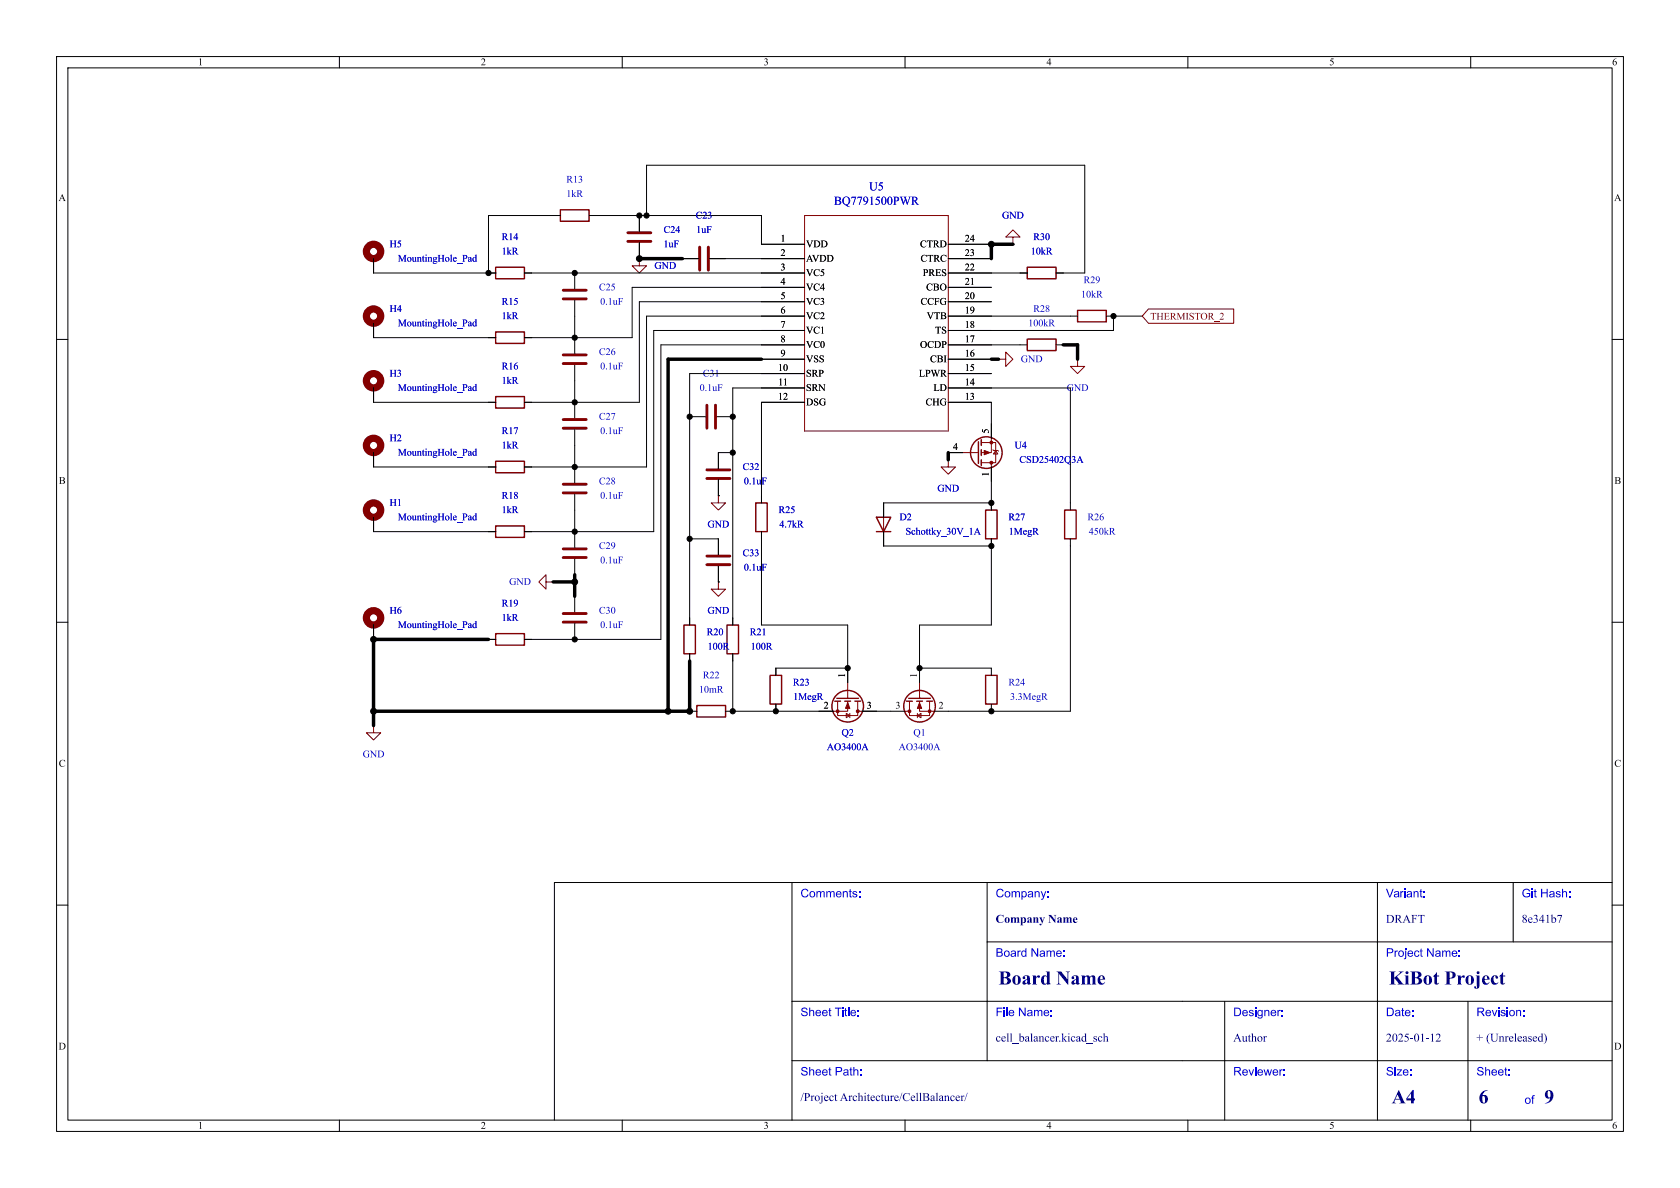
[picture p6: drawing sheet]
<svg xmlns="http://www.w3.org/2000/svg" width="297mm" height="210mm" viewBox="0 0 297 210" stroke-linecap="round" stroke-linejoin="round" font-family="sans-serif">
<g fill="none" stroke="#000" stroke-width=".18">
<path d="M10 10h277v190h-277zM12 12h273v186h-273zM60 10v2M110 10v2M160 10v2M210 10v2M260 10v2M99.1 38.1h-12.7v10.2M104.1 38.1h30.5v5.1h7.6M113 38.1v2.8M114.3 38.1v-8.9h77.5v19.1h-5.1M66 45.7v2.6h21.6"/>
<path d="M66 57.2v2.5h21.6M92.7 48.3h49.5M101.6 48.3v2.8M101.6 53.1v9.4M113 45.7h.1M113 42.9v2.8M120.6 45.7h2.8M125.5 45.7h16.7M142.2 50.8h-30.4v8.9h-19.1M142.2 53.3h-29.2v17.8h-20.3M142.2 55.9h-27.9v26.7h-21.6M142.2 58.4h-26.6v35.6h-22.9"/>
<path d="M167.6 48.3h14M167.6 43.2h7.7M167.6 45.7h7.7M167.6 50.8h7.7M167.6 53.3h7.7M167.6 55.9h22.9M179.1 43.2h.1M195.6 55.9h6.3M196.8 55.9v2.5h-29.2M10 60h2M66 68.6v2.5h21.6M101.6 64.5v9.4"/>
<path d="M101.6 75.9v9.4M121.9 73.7h2.8M126.7 73.7h2.8M134.6 63.5h7.6M142.2 71.1h-7.6v17.8M142.2 61h-25.4v52h-24.1M142.2 68.6h-12.7v41.9M142.2 66h-20.3v44.5M167.6 68.6h21.6v21.6M167.6 71.1h7.7v6.4M167.6 61h14M167.6 63.5h7.7"/>
<path d="M167.6 66h7.7M176.5 63.5h.1M186.7 61h1.3M190.5 63.5h.1M285 60h2M66 80v2.6h21.6M66 91.4v2.6h21.6M101.6 87.4v9.4M101.6 98.8v2.8M121.9 95.3h5.1v2.7M127 87.6h.1M127 84.8v2.8"/>
<path d="M129.5 80h-2.5v2.8M134.6 94v16.5h15.3v10.2M156.2 94v2.5h19.1M167.6 81.3h.1M167.6 80h2.6M175.3 88.9h-19.1v2.5M175.3 95.3v15.2h-12.7v10.2M175.3 82.6v7.6M189.2 95.3v30.4h-24.1M10 110h2M66 110.5v2.5M86.4 113h1.2"/>
<path d="M97.8 102.9h.1M101.6 105.4v2.8M101.6 110.2v2.8M121.9 115.6v1.2M127 102.9h.1M127 100.1v2.8M129.5 115.6v10.1M149.9 118.1h-12.7v1.3M162.6 118.1h12.7v1.3M285 110h2M66 128.3h.1M121.9 125.7h1.3"/>
<path d="M128.3 125.7h19M137.2 124.5v1.2M152.4 125.7h7.6M175.3 124.5v1.2M140 156v42M174.5 156v31.5M243.5 156v42M267.5 156v10.5M285 156h-187v42M10 160h2M140 177h145M174.5 166.5h110.5"/>
<path d="M216.5 177v21M259.5 177v21M285 160h2M60 198v2M110 198v2M140 187.5h145M160 198v2M210 198v2M260 198v2"/>
</g>
<g fill="none" stroke="#840000" stroke-width=".25">
<path d="M99.1 37.1h5v2h-5zM87.6 58.7h5.1v2h-5.1zM87.6 47.2h5.1v2.1h-5.1zM181.6 59.9h5.1v2.1h-5.1zM181.6 47.2h5.1v2.1h-5.1zM190.5 54.9h5.1v2h-5.1zM87.6 70.1h5.1v2h-5.1zM173 78.1v3.8M173.5 77.7v1M173.5 79.5v1M87.6 93h5.1v2h-5.1zM87.6 81.5h5.1v2.1h-5.1z"/>
<path d="M133.6 88.9h2v5.1h-2zM154.9 91.4h2.6l-1.3 2.6zM154.9 94h2.6M173.5 81.3v1M174.2 90.2h2.1v5.1h-2.1zM188.2 90.2h2v5.1h-2zM87.6 112h5.1v2h-5.1zM120.9 110.5h2v5.1h-2zM128.5 110.5h2.1v5.1h-2.1zM136.1 119.4h2.1v5.1h-2.1zM174.2 119.4h2.1v5.1h-2.1zM123.2 124.7h5.1v2h-5.1z"/>
<path d="M147.6 124h1M148 123.4h3.8M149.4 124h1M151.1 124h1M160.3 124h1M160.7 123.4h3.8M162.1 124h1M163.8 124h1"/>
<circle cx="174.4" cy="80" r="2.79"/>
<circle cx="149.9" cy="124.8" r="2.79"/>
<circle cx="162.6" cy="124.8" r="2.79"/>
</g>
<g fill="none" stroke="#840000" stroke-width="1.3">
<circle cx="66" cy="55.9" r="1.27"/>
<circle cx="66" cy="44.4" r="1.27"/>
<circle cx="66" cy="67.3" r="1.27"/>
<circle cx="66" cy="78.7" r="1.27"/>
<circle cx="66" cy="90.2" r="1.27"/>
<circle cx="66" cy="109.2" r="1.27"/>
</g>
<g fill="none" stroke="#840000" stroke-width=".18">
<path d="M142.2 38.1h25.4v38.1h-25.4zM113 45.7v1.3h1.3l-1.3 1.3-1.2-1.3h1.2M179.1 41.9h1.2l-1.2-1.3-1.3 1.3h1.3v1.3M203 54.6h15.1v2.6h-15.1l-1.1-1.3zM173.5 78.2h2.5v3.6h-2.5M175.3 77.5v2.5h-1.8M175.5 79.5l.1 .1h.8l.1 .2M176 79.6l.4 .7h-.8zM176.5 63.5h1.3v-1.3l1.3 1.3-1.3 1.3v-1.3M190.5 63.5v1.3h1.3l-1.3 1.2-1.3-1.2h1.3M127 87.6v1.3h1.3l-1.3 1.3-1.3-1.3h1.3M156.2 91.4v2.6"/>
<path d="M167.6 81.3v1.3h1.3l-1.3 1.2-1.2-1.2h1.2M170.2 80h2.8M175.3 81.8v.8M96.5 102.9v-1.3l-1.3 1.3 1.3 1.2v-1.2h1.3M127 102.9v1.2h1.3l-1.3 1.3-1.3-1.3h1.3M66 128.3v1.2h1.3l-1.3 1.3-1.2-1.3h1.2M148.1 124v2.5h3.5v-2.5M149.6 126.1l.6 .4-.6 .4zM149.9 124v1.7h-2.6M149.9 120.7v2.7M150.2 126.1v.8M151.6 125.7h.8"/>
<path d="M160 125.7h.8M160.8 124v2.5h3.5v-2.5M162.2 126.5l.6-.4v.8zM162.2 126.1v.8M162.6 124v1.7h2.5M162.6 120.7v2.7"/>
</g>
<g fill="#840000" stroke="#840000" stroke-width=".18">
<path d="M162.6 124.2l.3 1h-.7z"/>
<path d="M174 79.6l1 .4-1 .4z"/>
<path d="M149.9 124.2l.3 1h-.7z"/>
<circle cx="160.8" cy="125.7" r=".25"/>
<circle cx="164.3" cy="125.7" r=".25"/>
<circle cx="175.3" cy="81.8" r=".25"/>
<circle cx="175.3" cy="78.2" r=".25"/>
<circle cx="151.6" cy="125.7" r=".25"/>
<circle cx="148.1" cy="125.7" r=".25"/>
</g>
<g fill="none" stroke="#840000" stroke-width=".51">
<path d="M99.6 52.8h4M99.6 51.3h4M111 42.7h4.1M111 41.1h4.1M123.7 43.7v4.1M125.2 43.7v4.1M99.6 75.7h4M99.6 74.2h4M99.6 64.3h4M99.6 62.7h4M125 71.6v4.1M126.5 71.6v4.1"/>
<path d="M99.6 87.1h4M99.6 85.6h4M99.6 98.6h4M99.6 97h4M125 83.1h4M125 84.6h4M125 98.3h4M125 99.8h4M99.6 110h4M99.6 108.5h4"/>
</g>
<path d="M113 45.7h7.6M179.1 43.2h-3.8v2.5M134.6 63.5h-16.5v62.2M175.3 63.5h1.2M188 61h2.5v2.5M167.6 80v1.3M86.4 113h-20.4v15.3M97.8 102.9h3.8M101.6 101.6v3.8M121.9 116.8v8.9h-55.9" fill="none" stroke="#000" stroke-width=".61"/>
<g fill="#000" stroke="#000" stroke-width=".18">
<circle cx="113" cy="38.1" r=".46"/>
<circle cx="114.3" cy="38.1" r=".46"/>
<circle cx="86.4" cy="48.3" r=".46"/>
<circle cx="101.6" cy="48.3" r=".46"/>
<circle cx="101.6" cy="59.7" r=".46"/>
<circle cx="113" cy="45.7" r=".52"/>
<circle cx="175.3" cy="43.2" r=".52"/>
<circle cx="196.8" cy="55.9" r=".46"/>
<circle cx="101.6" cy="71.1" r=".46"/>
<circle cx="121.9" cy="73.7" r=".46"/>
<circle cx="129.5" cy="73.7" r=".46"/>
<circle cx="101.6" cy="94" r=".46"/>
<circle cx="101.6" cy="82.6" r=".46"/>
<circle cx="121.9" cy="95.3" r=".46"/>
<circle cx="129.5" cy="80" r=".46"/>
<circle cx="175.3" cy="96.5" r=".46"/>
<circle cx="175.3" cy="88.9" r=".46"/>
<circle cx="66" cy="113" r=".52"/>
<circle cx="101.6" cy="113" r=".46"/>
<circle cx="101.6" cy="102.9" r=".52"/>
<circle cx="149.9" cy="118.1" r=".46"/>
<circle cx="162.6" cy="118.1" r=".46"/>
<circle cx="66" cy="125.7" r=".52"/>
<circle cx="118.1" cy="125.7" r=".52"/>
<circle cx="121.9" cy="125.7" r=".52"/>
<circle cx="129.5" cy="125.7" r=".46"/>
<circle cx="137.2" cy="125.7" r=".46"/>
<circle cx="175.3" cy="125.7" r=".46"/>
</g>
<g font-size="3.5" fill="#00007f">
<text x="176.5" y="174.9">BoardName</text>
<text x="245.5" y="174.9">KiBotProject</text>
<text x="246" y="195.9">A4</text>
<text x="261.4" y="196">6</text>
<text x="273" y="196">9</text>
</g>
<g font-size="2.1" fill="#0000c2">
<text x="153.6" y="34.2">U5</text>
<text x="147.4" y="36.7">BQ7791500PWR</text>
</g>
<g font-size="2.1" fill="#00f">
<text x="141.5" y="159.2">Comments:</text>
<text x="176" y="159.2">Company:</text>
<text x="245" y="159.2">Variant:</text>
<text x="269" y="159.2">Git Hash:</text>
<text x="176" y="169.7">Board Name:</text>
<text x="245" y="169.7">Project Name:</text>
<text x="141.5" y="180.2">Sheet Title:</text>
<text x="176" y="180.2">File Name:</text>
<text x="218" y="180.2">Designer:</text>
<text x="245" y="180.2">Date:</text>
<text x="261" y="180.2">Revision:</text>
<text x="141.5" y="190.7">Sheet Path:</text>
<text x="218" y="190.7">Reviewer:</text>
<text x="245" y="190.7">Size:</text>
<text x="261" y="190.7">Sheet:</text>
<text x="269.5" y="195.7">of</text>
</g>
<g font-size="2.1" fill="#00007f">
<text x="176" y="163.7">CompanyName</text>
<text x="245" y="163.7">DRAFT</text>
<text x="269" y="163.7">8e341b7</text>
<text x="176" y="184.7">cell_balancer.kicad_sch</text>
<text x="218" y="184.7">Author</text>
<text x="245" y="184.7">2025-01-12</text>
<text x="261" y="184.7">+ (Unreleased)</text>
<text x="141.5" y="195.2">/ProjectArchitecture/CellBalancer/</text>
</g>
<g font-size="1.8">
<text x="35" y="12">1</text>
<text x="85" y="12">2</text>
<text x="135" y="12">3</text>
<text x="185" y="12">4</text>
<text x="235" y="12">5</text>
<text x="285" y="12">6</text>
<text x="10.3" y="36">A</text>
<text x="285.3" y="36">A</text>
<text x="138" y="42.9">1</text>
<text x="138" y="45.5">2</text>
<text x="142.5" y="44.2">VDD</text>
<text x="142.5" y="46.7">AVDD</text>
<text x="162.6" y="44.2">CTRD</text>
<text x="162.7" y="46.7">CTRC</text>
<text x="170.6" y="42.9">24</text>
<text x="170.6" y="45.5">23</text>
<text x="138" y="48">3</text>
<text x="138" y="50.5">4</text>
<text x="138" y="53.1">5</text>
<text x="142.5" y="49.2">VC5</text>
<text x="142.5" y="51.8">VC4</text>
<text x="163.1" y="49.2">PRES</text>
<text x="163.7" y="51.8">CBO</text>
<text x="170.6" y="48">22</text>
<text x="170.6" y="50.5">21</text>
<text x="170.6" y="53.1">20</text>
<text x="138" y="55.6">6</text>
<text x="138" y="58.2">7</text>
<text x="142.5" y="54.3">VC3</text>
<text x="142.5" y="56.9">VC2</text>
<text x="142.5" y="59.4">VC1</text>
<text x="162.7" y="54.3">CCFG</text>
<text x="163.8" y="56.9">VTB</text>
<text x="165.3" y="59.4">TS</text>
<text x="170.6" y="55.6">19</text>
<text x="170.6" y="58.2">18</text>
<text x="137.5" y="65.8">10</text>
<text x="138" y="60.7">8</text>
<text x="138" y="63.2">9</text>
<text x="142.5" y="61.9">VC0</text>
<text x="142.5" y="64.5">VSS</text>
<text x="162.6" y="61.9">OCDP</text>
<text x="164.4" y="64.5">CBI</text>
<text x="170.6" y="60.7">17</text>
<text x="170.6" y="63.2">16</text>
<text x="170.6" y="65.8">15</text>
<text x="137.5" y="70.9">12</text>
<text x="137.6" y="68.3">11</text>
<text x="142.5" y="67">SRP</text>
<text x="142.5" y="69.6">SRN</text>
<text x="162.5" y="67">LPWR</text>
<text x="165" y="69.6">LD</text>
<text x="170.6" y="68.3">14</text>
<text x="170.6" y="70.9">13</text>
<text x="142.5" y="72.1">DSG</text>
<text x="163.6" y="72.1">CHG</text>
<text x="175" y="76.6" transform="rotate(-90 175 76.6)">5</text>
<text x="168.5" y="79.8">4</text>
<text x="10.4" y="86">B</text>
<text x="175" y="84.3" transform="rotate(-90 175 84.3)">1</text>
<text x="285.4" y="86">B</text>
<text x="149.6" y="119.8" transform="rotate(-90 149.6 119.8)">1</text>
<text x="162.3" y="119.8" transform="rotate(-90 162.3 119.8)">1</text>
<text x="145.6" y="125.5">2</text>
<text x="153.2" y="125.5">3</text>
<text x="158.3" y="125.5">3</text>
<text x="165.9" y="125.5">2</text>
<text x="10.4" y="136">C</text>
<text x="285.4" y="136">C</text>
<text x="10.3" y="186">D</text>
<text x="285.3" y="186">D</text>
<text x="35" y="200">1</text>
<text x="85" y="200">2</text>
<text x="135" y="200">3</text>
<text x="185" y="200">4</text>
<text x="235" y="200">5</text>
<text x="285" y="200">6</text>
</g>
<g font-size="1.8" fill="#0000c2">
<text x="100.1" y="32.7">R13</text>
<text x="100.1" y="35.3">1kR</text>
<text x="117.3" y="41.6">C24</text>
<text x="123" y="39.1">C23</text>
<text x="123.1" y="41.6">1uF</text>
<text x="177.1" y="39.1">GND</text>
<text x="68.9" y="44.2">H5</text>
<text x="70.3" y="46.7">MountingHole_Pad</text>
<text x="88.7" y="42.9">R14</text>
<text x="88.7" y="45.4">1kR</text>
<text x="115.7" y="48">GND</text>
<text x="117.3" y="44.2">1uF</text>
<text x="182.2" y="45.4">10kR</text>
<text x="182.7" y="42.9">R30</text>
<text x="105.9" y="51.8">C25</text>
<text x="191.1" y="53.1">10kR</text>
<text x="191.6" y="50.5">R29</text>
<text x="68.9" y="55.6">H4</text>
<text x="70.3" y="58.1">MountingHole_Pad</text>
<text x="88.7" y="54.3">R15</text>
<text x="88.7" y="56.9">1kR</text>
<text x="106.1" y="54.3">0.1uF</text>
<text x="181.8" y="58.1">100kR</text>
<text x="182.7" y="55.6">R28</text>
<text x="88.7" y="65.8">R16</text>
<text x="105.9" y="63.2">C26</text>
<text x="106.1" y="65.8">0.1uF</text>
<text x="180.5" y="64.5">GND</text>
<text x="68.9" y="67">H3</text>
<text x="70.3" y="69.6">MountingHole_Pad</text>
<text x="88.7" y="68.3">1kR</text>
<text x="123.7" y="69.6">0.1uF</text>
<text x="124.2" y="67">C31</text>
<text x="188.6" y="69.6">GND</text>
<text x="88.7" y="77.2">R17</text>
<text x="105.9" y="74.6">C27</text>
<text x="106.1" y="77.2">0.1uF</text>
<text x="68.9" y="78.5">H2</text>
<text x="70.3" y="81">MountingHole_Pad</text>
<text x="88.7" y="79.7">1kR</text>
<text x="131.3" y="83.5">C32</text>
<text x="179.4" y="79.7">U4</text>
<text x="180.2" y="82.3">CSD25402Q3A</text>
<text x="68.9" y="89.9">H1</text>
<text x="88.7" y="88.6">R18</text>
<text x="105.9" y="86.1">C28</text>
<text x="106.1" y="88.6">0.1uF</text>
<text x="131.5" y="86.1">0.1uF</text>
<text x="165.7" y="87.3">GND</text>
<text x="70.3" y="92.4">MountingHole_Pad</text>
<text x="88.7" y="91.2">1kR</text>
<text x="125.1" y="93.7">GND</text>
<text x="137.6" y="91.2">R25</text>
<text x="137.8" y="93.7">4.7kR</text>
<text x="159" y="92.4">D2</text>
<text x="160.1" y="95">Schottky_30V_1A</text>
<text x="178.3" y="92.4">R27</text>
<text x="178.3" y="95">1MegR</text>
<text x="192.2" y="92.4">R26</text>
<text x="192.5" y="95">450kR</text>
<text x="105.9" y="97.5">C29</text>
<text x="106.1" y="100">0.1uF</text>
<text x="131.3" y="98.8">C33</text>
<text x="131.5" y="101.3">0.1uF</text>
<text x="88.7" y="107.7">R19</text>
<text x="90" y="103.9">GND</text>
<text x="68.9" y="108.9">H6</text>
<text x="70.3" y="111.5">MountingHole_Pad</text>
<text x="88.7" y="110.2">1kR</text>
<text x="105.9" y="108.9">C30</text>
<text x="106.1" y="111.5">0.1uF</text>
<text x="124.9" y="112.7">R20</text>
<text x="125.1" y="108.9">GND</text>
<text x="132.6" y="112.7">R21</text>
<text x="125.1" y="115.3">100R</text>
<text x="132.7" y="115.3">100R</text>
<text x="123.6" y="122.9">10mR</text>
<text x="124.2" y="120.4">R22</text>
<text x="140.2" y="121.6">R23</text>
<text x="140.2" y="124.2">1MegR</text>
<text x="178.3" y="121.6">R24</text>
<text x="178.6" y="124.2">3.3MegR</text>
<text x="148.8" y="130.5">Q2</text>
<text x="161.5" y="130.5">Q1</text>
<text x="64.1" y="134.3">GND</text>
<text x="146.2" y="133.1">AO3400A</text>
<text x="158.9" y="133.1">AO3400A</text>
</g>
<text font-size="1.8" fill="#840000" x="203.4" y="57">THERMISTOR_2</text>
</svg>
